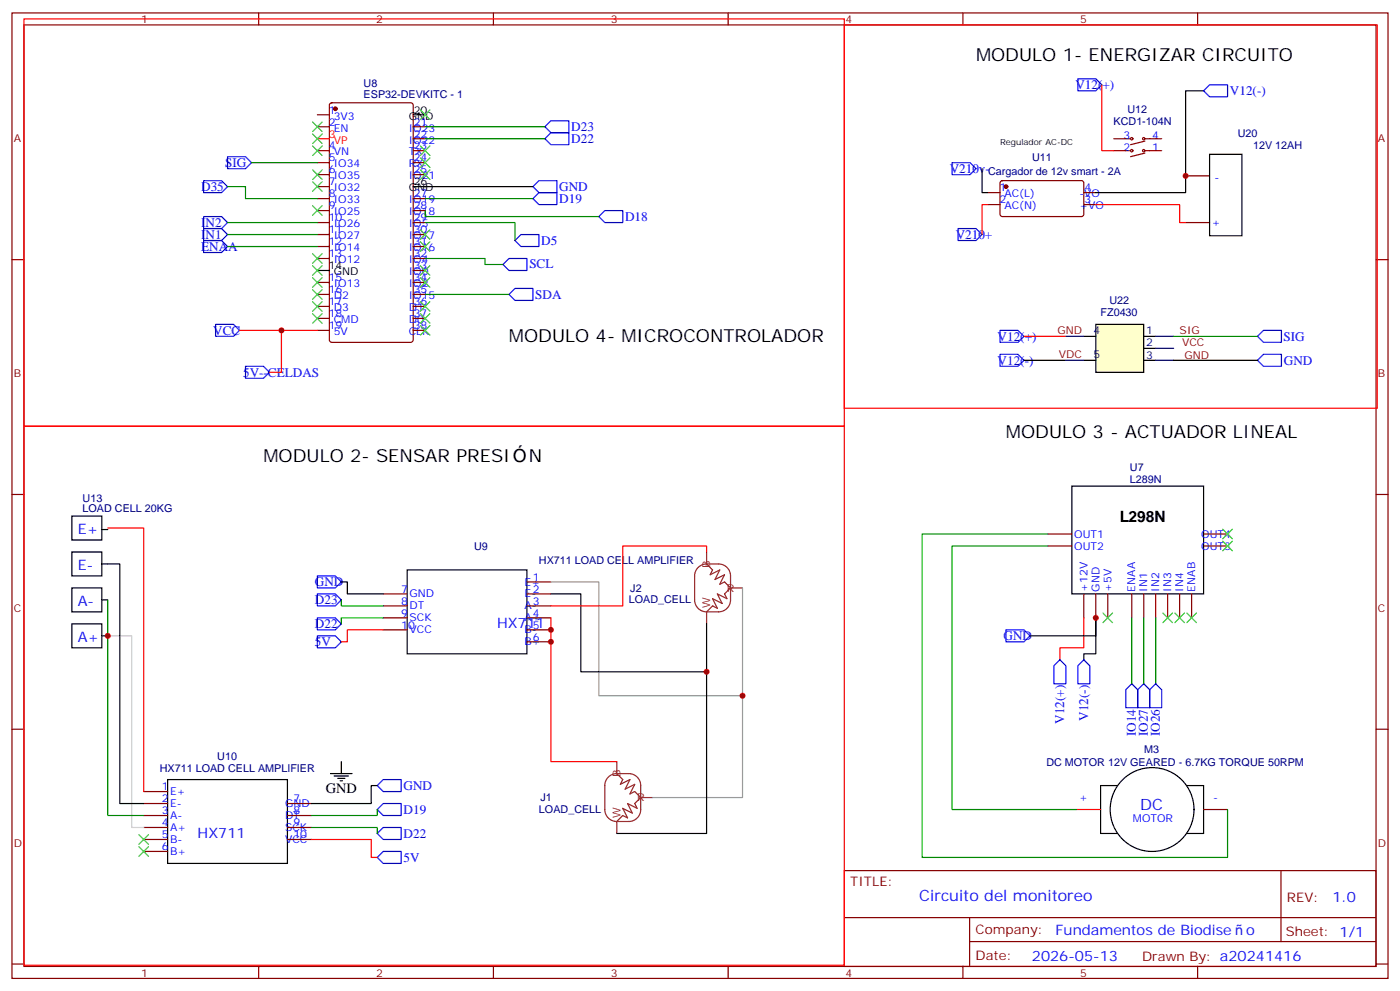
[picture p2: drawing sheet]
<svg xmlns="http://www.w3.org/2000/svg" width="412mm" height="292mm" viewBox="0 0 412 292" stroke-linecap="round" stroke-linejoin="round" font-family="sans-serif">
<g fill="none" stroke="#870000" stroke-width=".35">
<path d="M3.5 3.8h405.4v284.3h-405.4zM7.1 7.3h398.2v277.3h-398.2zM76.2 3.8v3.5M145.3 3.8v3.5M214.5 3.8v3.5M283.6 3.8v3.5M352.8 3.8v3.5M93.5 33.8h3.5M93.5 37.3h3.5M97.2 30.5l.5-.2h23.3l.7 .4v69.4l-.5 .7h-23.5l-.6-.4-.1-69.4zM121.7 37.3h3.5M93.5 44.4h3.5"/>
<path d="M93.5 47.9h3.5M93.5 51.4h3.5M93.5 55h3.5M93.5 58.5h3.5M121.7 44.4h3.5M121.7 47.9h3.5M121.7 51.4h3.5M121.7 58.5h3.5M121.7 40.9h3.5M291 56.7h3.6M294.8 53.4l.5-.2 23.5 .1 .5 .6-.1 9.5-.6 .4-23.6-.1-.4-.6v-9.2zM319.3 56.7h3.5"/>
<path d="M328.1 44.4h4.9M328.1 40.9h4.9M337.3 44.4h4.9M337.3 40.9h4.9M337.3 45.1l-4.3 1M337.3 41.6l-4.3 1M349.2 51.8h7.1M3.5 76.5h3.6M93.5 62h3.5M93.5 65.5h3.5M93.5 69.1h3.5M93.5 72.6h3.5"/>
<path d="M93.5 76.1h3.5M121.7 62h3.5M121.7 65.5h3.5M121.7 69.1h3.5M121.7 72.6h3.5M121.7 76.1h3.5M121.7 79.7h3.5M291 60.3h3.6M319.3 60.3h3.5M349.2 65.5h7.1M405.3 76.5h3.6M93.5 83.2h3.5"/>
<path d="M93.5 86.7h3.5M93.5 90.2h3.5M93.5 93.8h3.5M93.5 97.3h3.5M121.7 83.2h3.5M121.7 86.7h3.5M121.7 90.2h3.5M121.7 93.8h3.5M121.7 97.3h3.5M3.5 145.6h3.6M308.7 157.3h7M354.5 157.3h7.1"/>
<path d="M405.3 145.6h3.6M112.9 174.9h7M112.9 178.4h7M155.2 171.4h7.1M155.2 174.9h7.1M155.2 178.4h7.1M308.7 160.8h7M319.3 174.9v7.1M322.8 174.9v7.1M326.3 174.9v7.1M333.4 174.9v7.1M336.9 174.9v7.1"/>
<path d="M340.4 174.9v7.1M344 174.9v7.1M347.5 174.9v7.1M351 174.9v7.1M354.5 160.8h7.1M112.9 182h7M112.9 185.5h7M155.2 182h7.1M155.2 185.5h7.1M155.2 189h7.1M3.5 214.8h3.6M405.3 214.8h3.6"/>
<path d="M42.3 233.1h7.1M42.3 236.6h7.1M84.7 236.6h7M354.5 238.4h7.1M42.3 240.2h7.1M42.3 243.7h7.1M42.3 247.2h7.1M42.3 250.8h7.1M84.7 240.2h7M84.7 243.7h7M84.7 247.2h7M248.7 256.4h156.6v28.2h-156.6z"/>
<path d="M377.3 256.4v20.9M248.7 270.2h156.5M285.6 277.3h119.6M285.6 270.2v14.2M3.5 283.9h3.6M76.2 284.6v3.5M145.3 284.6v3.5M214.5 284.6v3.5M283.6 284.6v3.5M352.8 284.6v3.5M405.3 283.9h3.6"/>
<circle cx="333.4" cy="44.4" r=".35"/>
<circle cx="333.4" cy="40.9" r=".35"/>
<circle cx="336.9" cy="40.9" r=".35"/>
<circle cx="336.9" cy="44.4" r=".35"/>
</g>
<path d="M7.1 5.6h241.6v119.9h-241.6zM248.7 7.3h157v112.9h-157zM324.6 25v19.4h3.5M93.5 40.9h3.5M291 60.3h-1.7v8.8M301.6 99.1h12.4M7.1 125.5h241.6v158.8h-241.6zM317.1 238.4h7.1" fill="none" stroke="#f00" stroke-width=".35"/>
<g fill="none" stroke="#000" stroke-width=".35">
<path d="M121.7 33.8h3.5M354.5 26.7h-5.3v30h-26.4M121.7 55h3.5M289.3 49.7v7h1.7M356.3 45.4h9.5v24h-9.5zM93.5 79.7h3.5M301.6 106.1h12.4M21.2 152h8.8v7h-8.8zM30.1 156h1.7M315.7 143.2h38.8v31.7h-38.8zM21.2 173.1h8.8v7.1h-8.8zM21.2 162.6h8.8v7h-8.8z"/>
<path d="M30 176.7h1.7M30 166.1h1.7M119.9 167.9h35.3v24.6h-35.3zM21.2 183.7h8.8v7.1h-8.8zM30 187.3h1.7M322.8 182v10.5h-3.5v1.8M49.4 229.6h35.3v24.7h-35.3zM329.1 231.4h-4.9v14.1h4.9M349.6 231.4h4.9v14.1h-4.9"/>
<circle cx="339.4" cy="238.4" r="12.3"/>
</g>
<g fill="#870000" stroke="#870000" stroke-width=".35">
<circle cx="98.8" cy="32" r=".53"/>
<circle cx="296.3" cy="55" r=".53"/>
</g>
<path d="M308.7 157.3h-37.1v95.2h90v-14.1M308.7 160.8h-28.2v77.6h36.6M336.9 182v19.4M340.4 182v19.4" fill="none" stroke="#008700" stroke-width=".35"/>
<path d="M317.5 23.2h5.3l1.8 1.8-1.8 1.7h-5.3zM354.5 26.7l1.8-1.7h5.3v3.5h-5.3zM280.5 47.9h5.3l1.7 1.8-1.7 1.7h-5.3zM282.2 67.3h5.3l1.8 1.8-1.8 1.7h-5.3zM294.6 97.3h5.3l1.7 1.8-1.7 1.7h-5.3zM294.6 104.4h5.3l1.7 1.7-1.7 1.8h-5.3zM336.9 201.4l1.8 1.7v5.3h-3.6v-5.3z" fill="none" stroke="#00f" stroke-width=".35"/>
<g fill="none" stroke="#8c2424" stroke-width=".35">
<path d="M208.1 166.1a3.5 3.5 0 0 0-3.5 3.5v7.1a3.5 3.5 0 0 0 3.5 3.5M208.1 166.1h3.6a3.5 3.5 0 0 1 3.5 3.5v7.1a3.5 3.5 0 0 1-3.5 3.5h-3.6M208.1 166.1l1.8 1.8-.7 1.4 2.8-1.4-1.4 2.8 2.8-1.4-1.4 2.8 1.4-.7 1.8 1.7M208.1 162.6v3.5M215.2 173.1l-1.8 1.8 .7 1.4-2.8-1.4 1.4 2.8-2.8-1.4 1.4 2.8-1.4-.7-1.8 1.8M215.2 173.1h3.5M208.1 180.2v3.5M181.7 227.8a3.5 3.5 0 0 0-3.5 3.6v7a3.5 3.5 0 0 0 3.5 3.5M181.7 227.8h3.5a3.5 3.5 0 0 1 3.5 3.6v7a3.5 3.5 0 0 1-3.5 3.5h-3.5M181.7 227.8l1.7 1.8-.7 1.4 2.9-1.4-1.5 2.8 2.9-1.4-1.4 2.8 1.4-.7 1.7 1.8M181.7 224.3v3.5M188.7 234.9l-1.7 1.7 .7 1.5-2.8-1.5 1.4 2.9-2.9-1.4 1.5 2.8-1.5-.7-1.7 1.7"/>
<path d="M188.7 234.9h3.6M181.7 241.9v3.6"/>
</g>
<path d="M322.8 95.5h14.1v14.1h-14.1z" fill="#ffc" stroke="#000" stroke-width=".35"/>
<g fill="none" stroke="#000" stroke-width=".35">
<path d="M125.2 55h31.8M319.3 99.1h3.5M336.9 99.1h3.5M319.3 106.1h3.5M336.9 102.6h3.5M336.9 106.1h3.5M345.7 106.1h24.7M31.7 166.1h3.6v70.5h7M100.5 171.4h1.8v3.5h10.6M162.3 174.9h8.8v22.9h37M208.1 183.7v61.8h-26.4M322.8 182v5.3h-19.4"/>
<path d="M97.4 227.8h6.3M98.4 228.5h4.3M99.5 229.2h2.1M100.2 229.9h.7M100.5 224.3v3.5M111.1 231.4h-1.7v5.2h-17.7"/>
</g>
<path d="M314 99.1h5.3M340.4 99.1h5.3M314 106.1h5.3M340.4 102.6h5.3M340.4 106.1h5.3" fill="none" stroke="#006" stroke-width=".35"/>
<g fill="none" stroke="#00f" stroke-width=".35">
<path d="M162.3 35.6h5.3v3.5h-5.3l-1.8-1.8zM60 53.2h5.3l1.7 1.8-1.7 1.7h-5.3zM67 46.1h5.3l1.8 1.8-1.8 1.8h-5.3zM158.7 53.2h5.3v3.5h-5.3l-1.7-1.7zM158.7 56.7h5.3v3.6h-5.3l-1.7-1.8zM160.5 40.9l1.8-1.8h5.3v3.5h-5.3zM60 70.8h5.3l1.7 1.8-1.7 1.8h-5.3zM60 67.3h5.3l1.7 1.8-1.7 1.7h-5.3zM60 63.8h5.3l1.7 1.7-1.7 1.8h-5.3zM149.9 76.1h5.3v3.6h-5.3l-1.7-1.8zM153.5 69.1h5.2v3.5h-5.2l-1.8-1.8zM178.2 62h5.2v3.5h-5.2l-1.8-1.7z"/>
<path d="M63.5 95.5h5.3l1.8 1.8-1.8 1.8h-5.3zM151.7 84.9h5.3v3.6h-5.3l-1.8-1.8zM370.4 99.1l1.8-1.8h5.3v3.5h-5.3zM72.3 107.9h5.3l1.8 1.7-1.8 1.8h-5.3zM370.4 106.1l1.8-1.7h5.3v3.5h-5.3zM93.5 169.6h5.3l1.7 1.8-1.7 1.7h-5.3zM93.5 174.9h5.3l1.7 1.8-1.7 1.7h-5.3zM93.5 187.3h5.3l1.7 1.7-1.7 1.8h-5.3zM93.5 182h5.3l1.7 1.7-1.7 1.8h-5.3zM296.3 185.5h5.3l1.8 1.8-1.8 1.7h-5.3zM312.2 194.3l1.8 1.8v5.3h-3.6v-5.3zM319.3 194.3l1.7 1.8v5.3h-3.5v-5.3z"/>
<path d="M333.4 201.4l1.7 1.7v5.3h-3.5v-5.3zM340.4 201.4l1.8 1.7v5.3h-3.5v-5.3zM111.1 238.4l1.8-1.8h5.3v3.6h-5.3zM112.9 229.6h5.3v3.5h-5.3l-1.8-1.7zM111.1 252.5l1.8-1.7h5.3v3.5h-5.3zM111.1 245.5l1.8-1.8h5.3v3.5h-5.3z"/>
</g>
<g fill="none" stroke="#008700" stroke-width=".35">
<path d="M125.2 37.3h35.3M67 55h5.3v3.5h21.2M74.1 47.9h19.4M125.2 40.9h35.3M125.2 58.5h31.8M67 72.6h26.5M67 69.1h26.5M67 65.5h26.5M125.2 65.5h26.5v5.3M125.2 62v1.8h51.2M125.2 76.1h17.7v1.8h5.3M125.2 86.7h24.7"/>
<path d="M345.7 99.1h24.7M31.7 176.7v63.5h10.6M100.5 176.7v1.7h12.4M112.9 182h-12.4v1.7M333.4 182v19.4M111.1 238.4v1.8h-19.4M91.7 243.7h19.4v1.8"/>
</g>
<path d="M322.8 60.3h24.7v5.2h1.7M70.6 97.3h22.9M82.9 97.3v12.3h-3.5M31.7 155.5h10.6v77.6M208.1 162.6v-1.8h-24.7v17.6h-21.1M112.9 185.5h-10.6v3.5h-1.8M162.3 182v42.3h19.4M319.3 182v8.8h-7.1v3.5M91.7 247.2h17.7v5.3h1.7" fill="none" stroke="#f00" stroke-width=".35"/>
<path d="M31.7 187.3h7.1v56.4h3.5" fill="none" stroke="#ccc" stroke-width=".35"/>
<path d="M162.3 171.4h14.1v33.5h42.3M218.7 173.1v61.8h-26.4" fill="none" stroke="#999" stroke-width=".35"/>
<g fill="none" stroke="#3c3" stroke-width=".35">
<path d="M92.1 35.9l2.8 2.8M92.1 39.4l2.8 2.9M94.9 35.9l-2.8 2.8M94.9 39.4l-2.8 2.9M123.8 32.4l2.8 2.8M126.6 32.4l-2.8 2.8M92.1 43l2.8 2.8M92.1 53.6l2.8 2.8M92.1 50l2.8 2.8M94.9 43l-2.8 2.8M94.9 53.6l-2.8 2.8M94.9 50l-2.8 2.8"/>
<path d="M123.8 50l2.8 2.8M123.8 46.5l2.8 2.8M123.8 43l2.8 2.8M126.6 50l-2.8 2.8M126.6 46.5l-2.8 2.8M126.6 43l-2.8 2.8M92.1 60.6l2.8 2.8M92.1 78.2l2.8 2.9M92.1 74.7l2.8 2.8M94.9 60.6l-2.8 2.8M94.9 78.2l-2.8 2.9M94.9 74.7l-2.8 2.8"/>
<path d="M123.8 67.7l2.8 2.8M123.8 71.2l2.8 2.8M123.8 78.2l2.8 2.9M126.6 67.7l-2.8 2.8M126.6 71.2l-2.8 2.8M126.6 78.2l-2.8 2.9M92.1 92.4l2.8 2.8M92.1 88.8l2.8 2.9M92.1 85.3l2.8 2.8M92.1 81.8l2.8 2.8M94.9 92.4l-2.8 2.8M94.9 88.8l-2.8 2.9"/>
<path d="M94.9 85.3l-2.8 2.8M94.9 81.8l-2.8 2.8M123.8 81.8l2.8 2.8M123.8 88.8l2.8 2.9M123.8 92.4l2.8 2.8M123.8 95.9l2.8 2.8M126.6 81.8l-2.8 2.8M126.6 88.8l-2.8 2.9M126.6 92.4l-2.8 2.8M126.6 95.9l-2.8 2.8M360.2 155.9l2.8 2.8M360.2 159.4l2.8 2.8"/>
<path d="M363 155.9l-2.8 2.8M363 159.4l-2.8 2.8M324.9 180.6l2.8 2.8M327.7 180.6l-2.8 2.8M342.5 180.6l2.9 2.8M345.4 180.6l-2.9 2.8M346.1 180.6l2.8 2.8M348.9 180.6l-2.8 2.8M349.6 180.6l2.8 2.8M352.4 180.6l-2.8 2.8M40.9 245.8l2.8 2.8M40.9 249.3l2.8 2.9"/>
<path d="M43.7 245.8l-2.8 2.8M43.7 249.3l-2.8 2.9"/>
</g>
<g fill="#c00">
<circle cx="322.8" cy="182" r=".88"/>
<circle cx="31.8" cy="187.3" r=".88"/>
<circle cx="218.7" cy="204.9" r=".88"/>
<circle cx="208.1" cy="197.8" r=".88"/>
<circle cx="162.3" cy="185.5" r=".88"/>
<circle cx="162.3" cy="189" r=".88"/>
<circle cx="82.9" cy="97.3" r=".88"/>
<circle cx="349.3" cy="51.8" r=".88"/>
</g>
<g font-size="5.3">
<text x="287.5" y="17.9">MODULO 1- ENERGIZAR CIRCUITO</text>
<text x="149.9" y="100.8">MODULO 4- MICROCONTROLADOR</text>
<text x="296.3" y="129">MODULO 3 - ACTUADOR LINEAL</text>
<text x="77.6" y="136.1">MODULO 2- SENSAR PRESI</text>
<text x="155.8" y="136.1">N</text>
</g>
<text font-size="4.6" x="329.8" y="153.7">L298N</text>
<g font-size="4.6" fill="#00f">
<text x="335.8" y="238.4">DC</text>
<text x="270.8" y="265.4">Circuito del monitoreo</text>
</g>
<g font-size="4.2" fill="#00f">
<text x="22.9" y="157.3">E+</text>
<text x="22.9" y="167.9">E-</text>
<text x="22.9" y="178.4">A-</text>
<text x="146.4" y="185">HX711</text>
<text x="22.9" y="189">A+</text>
<text x="58.2" y="246.8">HX711</text>
<text x="392.5" y="265.7">1.0</text>
<text x="310.9" y="275.2">Fundamentos de Biodise</text>
<text x="367.1" y="275.2">o</text>
<text x="304" y="283">2026-05-13</text>
</g>
<text font-size="4.2" x="96" y="233.5">GND</text>
<g font-size="3.9" fill="#00f">
<text x="316.8" y="26.2">V12(+)</text>
<text x="362.3" y="28.1">V12(-)</text>
<text x="168.3" y="38.5">D23</text>
<text x="168.3" y="42.2">D22</text>
<text x="66.3" y="49.1">SIG</text>
<text x="279.8" y="50.9">V210v-</text>
<text x="59.3" y="56.2">D35</text>
<text x="164.7" y="56.1">GND</text>
<text x="164.7" y="59.7">D19</text>
<text x="184.1" y="65.1">D18</text>
<text x="59.3" y="70.3">IN1</text>
<text x="59.3" y="66.8">IN2</text>
<text x="281.5" y="70.3">V210+</text>
<text x="59.3" y="73.8">ENAA</text>
<text x="159.5" y="72.1">D5</text>
<text x="155.9" y="79.1">SCL</text>
<text x="157.7" y="88">SDA</text>
<text x="62.8" y="98.5">VCC</text>
<text x="293.9" y="100.3">V12(+)</text>
<text x="378.1" y="100.4">SIG</text>
<text x="293.9" y="107.4">V12(-)</text>
<text x="378.2" y="107.5">GND</text>
<text x="71.6" y="110.9">5V--CELDAS</text>
<text x="92.8" y="172.5">GND</text>
<text x="92.8" y="177.9">D23</text>
<text x="92.8" y="185">D22</text>
<text x="92.8" y="190.3">5V</text>
<text x="295.6" y="188.5">GND</text>
<text x="313.5" y="213.2" transform="rotate(-90 313.5 213.2)">V12(+)</text>
<text x="320.5" y="212.3" transform="rotate(-90 320.5 212.3)">V12(-)</text>
<text x="334.6" y="216.9" transform="rotate(-90 334.6 216.9)">IO14</text>
<text x="338.1" y="216.9" transform="rotate(-90 338.1 216.9)">IO27</text>
<text x="341.7" y="216.9" transform="rotate(-90 341.7 216.9)">IO26</text>
<text x="118.9" y="232.5">GND</text>
<text x="118.9" y="239.7">D19</text>
<text x="118.9" y="246.8">D22</text>
<text x="118.9" y="253.8">5V</text>
</g>
<g font-size="3.9" fill="#800">
<text x="250.5" y="261">TITLE:</text>
<text x="379.1" y="265.7">REV:</text>
<text x="287.4" y="275.2">Company:</text>
<text x="378.7" y="275.8">Sheet: 1/1</text>
<text x="287.4" y="282.9">Date:</text>
<text x="336.4" y="282.9">Drawn By: a20241416</text>
</g>
<g font-size="3.2" fill="#800">
<text x="41.6" y="6.8">1</text>
<text x="110.8" y="6.8">2</text>
<text x="179.9" y="6.8">3</text>
<text x="249.1" y="6.8">4</text>
<text x="318.2" y="6.8">5</text>
<text x="4.1" y="41.9">A</text>
<text x="405.9" y="41.9">A</text>
<text x="4.1" y="111.1">B</text>
<text x="405.9" y="111.1">B</text>
<text x="4.1" y="180.2">C</text>
<text x="405.9" y="180.2">C</text>
<text x="4.1" y="249.3">D</text>
<text x="405.9" y="249.3">D</text>
<text x="41.6" y="287.6">1</text>
<text x="110.8" y="287.6">2</text>
<text x="179.9" y="287.6">3</text>
<text x="249.1" y="287.6">4</text>
<text x="318.2" y="287.6">5</text>
</g>
<g font-size="3.2" fill="#000080">
<text x="107.1" y="29">ESP32-DEVKITC - 1</text>
<text x="107.1" y="25.6">U8</text>
<text x="332.1" y="33.2">U12</text>
<text x="328" y="36.7">KCD1-104N</text>
<text x="364.6" y="40.3">U20</text>
<text x="304" y="47.3">U11</text>
<text x="369.1" y="43.8">12V 12AH</text>
<text x="291" y="51.4">Cargador de 12v smart - 2A</text>
<text x="326.8" y="89.6">U22</text>
<text x="324.2" y="93.1">FZ0430</text>
<text x="332.9" y="142.1">L289N</text>
<text x="332.9" y="138.8">U7</text>
<text x="24.3" y="147.8">U13</text>
<text x="24.3" y="150.9">LOAD CELL 20KG</text>
<text x="139.7" y="162">U9</text>
<text x="158.7" y="166.1">HX711 LOAD CELL AMPLIFIER</text>
<text x="185.2" y="177.6">LOAD_CELL</text>
<text x="185.7" y="174.2">J2</text>
<text x="337.1" y="221.8">M3</text>
<text x="47.1" y="227.2">HX711 LOAD CELL AMPLIFIER</text>
<text x="64" y="223.7">U10</text>
<text x="308.2" y="225.5">DC MOTOR 12V GEARED - 6.7KG TORQUE 50RPM</text>
<text x="158.8" y="239.3">LOAD_CELL</text>
<text x="159.2" y="236">J1</text>
</g>
<g font-size="3.2" fill="#00f">
<text x="96.8" y="33.4">1</text>
<text x="98.3" y="35.2">3V3</text>
<text x="96.8" y="37">2</text>
<text x="98.3" y="38.7">EN</text>
<text x="120.4" y="38.7">IO23</text>
<text x="121.9" y="37">21</text>
<text x="121.9" y="40.5">22</text>
<text x="330.9" y="40.9">3</text>
<text x="339.4" y="40.9">4</text>
<text x="96.8" y="44">4</text>
<text x="96.8" y="47.6">5</text>
<text x="98.3" y="45.8">VN</text>
<text x="120.4" y="42.3">IO22</text>
<text x="120.4" y="45.8">TX</text>
<text x="121.9" y="44">23</text>
<text x="121.9" y="47.6">24</text>
<text x="330.9" y="44.4">2</text>
<text x="339.4" y="44.4">1</text>
<text x="96.8" y="51.1">6</text>
<text x="98.3" y="49.3">IO34</text>
<text x="98.3" y="52.8">IO35</text>
<text x="120.4" y="49.3">RX</text>
<text x="120.4" y="52.8">IO21</text>
<text x="121.9" y="51.1">25</text>
<text x="357.7" y="53.2">-</text>
<text x="96.8" y="54.6">7</text>
<text x="96.8" y="58.1">8</text>
<text x="98.3" y="56.4">IO32</text>
<text x="98.3" y="59.9">IO33</text>
<text x="120.4" y="59.9">IO19</text>
<text x="121.9" y="58.1">27</text>
<text x="294.4" y="56.4">1</text>
<text x="294.4" y="59.9">2</text>
<text x="295.9" y="58.1">AC(L)</text>
<text x="318" y="58.1">-VO</text>
<text x="319.4" y="59.9">3</text>
<text x="319.4" y="56.4">4</text>
<text x="96.8" y="61.7">9</text>
<text x="96.8" y="65.2">10</text>
<text x="98.3" y="63.4">IO25</text>
<text x="120.4" y="63.4">IO18</text>
<text x="121.9" y="61.7">28</text>
<text x="121.9" y="65.2">29</text>
<text x="295.9" y="61.7">AC(N)</text>
<text x="318" y="61.7">+VO</text>
<text x="96.8" y="68.7">11</text>
<text x="98.3" y="67">IO26</text>
<text x="98.3" y="70.5">IO27</text>
<text x="120.4" y="67">IO5</text>
<text x="120.4" y="70.5">IO17</text>
<text x="121.9" y="68.7">30</text>
<text x="357" y="66.6">+</text>
<text x="96.8" y="72.2">12</text>
<text x="96.8" y="75.8">13</text>
<text x="98.3" y="74">IO14</text>
<text x="98.3" y="77.5">IO12</text>
<text x="120.4" y="74">IO16</text>
<text x="120.4" y="77.5">IO4</text>
<text x="121.9" y="72.2">31</text>
<text x="121.9" y="75.8">32</text>
<text x="96.8" y="82.8">15</text>
<text x="120.4" y="81.1">IO0</text>
<text x="121.9" y="79.3">33</text>
<text x="121.9" y="82.8">34</text>
<text x="96.8" y="86.4">16</text>
<text x="96.8" y="89.9">17</text>
<text x="98.3" y="84.6">IO13</text>
<text x="98.3" y="88.1">D2</text>
<text x="120.4" y="84.6">IO2</text>
<text x="120.4" y="88.1">IO15</text>
<text x="121.9" y="86.4">35</text>
<text x="121.9" y="89.9">36</text>
<text x="96.8" y="93.4">18</text>
<text x="98.3" y="91.7">D3</text>
<text x="98.3" y="95.2">CMD</text>
<text x="120.4" y="91.7">D1</text>
<text x="120.4" y="95.2">D0</text>
<text x="121.9" y="93.4">37</text>
<text x="96.8" y="96.9">19</text>
<text x="98.3" y="98.7">5V</text>
<text x="120.4" y="98.7">CLK</text>
<text x="121.9" y="96.9">38</text>
<text x="316.4" y="158.3">OUT1</text>
<text x="316.4" y="161.9">OUT2</text>
<text x="353.8" y="158.3">OUT4</text>
<text x="353.8" y="161.9">OUT3</text>
<text x="154.5" y="172.4">E+</text>
<text x="157" y="171">1</text>
<text x="118.2" y="174.6">7</text>
<text x="118.2" y="178.1">8</text>
<text x="120.6" y="176">GND</text>
<text x="120.6" y="179.5">DT</text>
<text x="154.5" y="176">E-</text>
<text x="154.5" y="179.5">A-</text>
<text x="157" y="174.6">2</text>
<text x="157" y="178.1">3</text>
<text x="320.3" y="174.2" transform="rotate(-90 320.3 174.2)">+12V</text>
<text x="323.8" y="174.2" transform="rotate(-90 323.8 174.2)">GND</text>
<text x="327.4" y="174.2" transform="rotate(-90 327.4 174.2)">+5V</text>
<text x="334.4" y="174.2" transform="rotate(-90 334.4 174.2)">ENAA</text>
<text x="338" y="174.2" transform="rotate(-90 338 174.2)">IN1</text>
<text x="341.5" y="174.2" transform="rotate(-90 341.5 174.2)">IN2</text>
<text x="345" y="174.2" transform="rotate(-90 345 174.2)">IN3</text>
<text x="348.5" y="174.2" transform="rotate(-90 348.5 174.2)">IN4</text>
<text x="352.1" y="174.2" transform="rotate(-90 352.1 174.2)">ENAB</text>
<text x="118.2" y="181.6">9</text>
<text x="118.2" y="185.1">10</text>
<text x="120.6" y="183">SCK</text>
<text x="154.5" y="183">A+</text>
<text x="157" y="181.6">4</text>
<text x="157" y="185.1">5</text>
<text x="120.6" y="186.5">VCC</text>
<text x="154.5" y="186.5">B-</text>
<text x="154.5" y="190.1">B+</text>
<text x="157" y="188.7">6</text>
<text x="47.6" y="232.8">1</text>
<text x="47.6" y="236.3">2</text>
<text x="47.6" y="239.8">3</text>
<text x="50.1" y="234.2">E+</text>
<text x="50.1" y="237.7">E-</text>
<text x="84" y="237.7">GND</text>
<text x="86.4" y="236.3">7</text>
<text x="86.4" y="239.8">8</text>
<text x="317.9" y="235.9">+</text>
<text x="357.4" y="235.9">-</text>
<text x="47.6" y="243.3">4</text>
<text x="50.1" y="241.2">A-</text>
<text x="50.1" y="244.8">A+</text>
<text x="84" y="241.2">DT</text>
<text x="84" y="244.8">SCK</text>
<text x="86.4" y="243.3">9</text>
<text x="333.7" y="241.9">MOTOR</text>
<text x="47.6" y="246.9">5</text>
<text x="47.6" y="250.4">6</text>
<text x="50.1" y="248.3">B-</text>
<text x="50.1" y="251.8">B+</text>
<text x="84" y="248.3">VCC</text>
<text x="86.4" y="246.9">10</text>
</g>
<g font-size="3.2">
<text x="120.4" y="35.2">GND</text>
<text x="121.9" y="33.4">20</text>
<text x="120.4" y="56.4">GND</text>
<text x="121.9" y="54.6">26</text>
<text x="96.8" y="79.3">14</text>
<text x="98.3" y="81.1">GND</text>
</g>
<g font-size="3.2" fill="#f00">
<text x="96.8" y="40.5">3</text>
<text x="98.3" y="42.3">VP</text>
</g>
<g font-size="3.2" fill="#900">
<text x="311.5" y="98.4">GND</text>
<text x="347.5" y="98.4">SIG</text>
<text x="348.2" y="101.9">VCC</text>
<text x="311.9" y="105.4">VDC</text>
<text x="348.9" y="105.8">GND</text>
</g>
<g font-size="3.2" fill="#006">
<text x="322.1" y="98.4">4</text>
<text x="337.6" y="98.4">1</text>
<text x="337.6" y="101.9">2</text>
<text x="322.1" y="105.4">5</text>
<text x="337.6" y="105.8">3</text>
</g>
<g font-size="3.2" fill="#8d2323">
<text x="209.2" y="167.1" transform="rotate(-90 209.2 167.1)">B</text>
<text x="209.2" y="179.1" transform="rotate(-90 209.2 179.1)">W</text>
<text x="214.1" y="174.2">R</text>
<text x="182.7" y="228.9" transform="rotate(-90 182.7 228.9)">B</text>
<text x="187.7" y="235.9">R</text>
<text x="182.7" y="240.9" transform="rotate(-90 182.7 240.9)">W</text>
</g>
<text font-size="2.5" x="294.6" y="42.6">Regulador AC-DC</text>
</svg>
